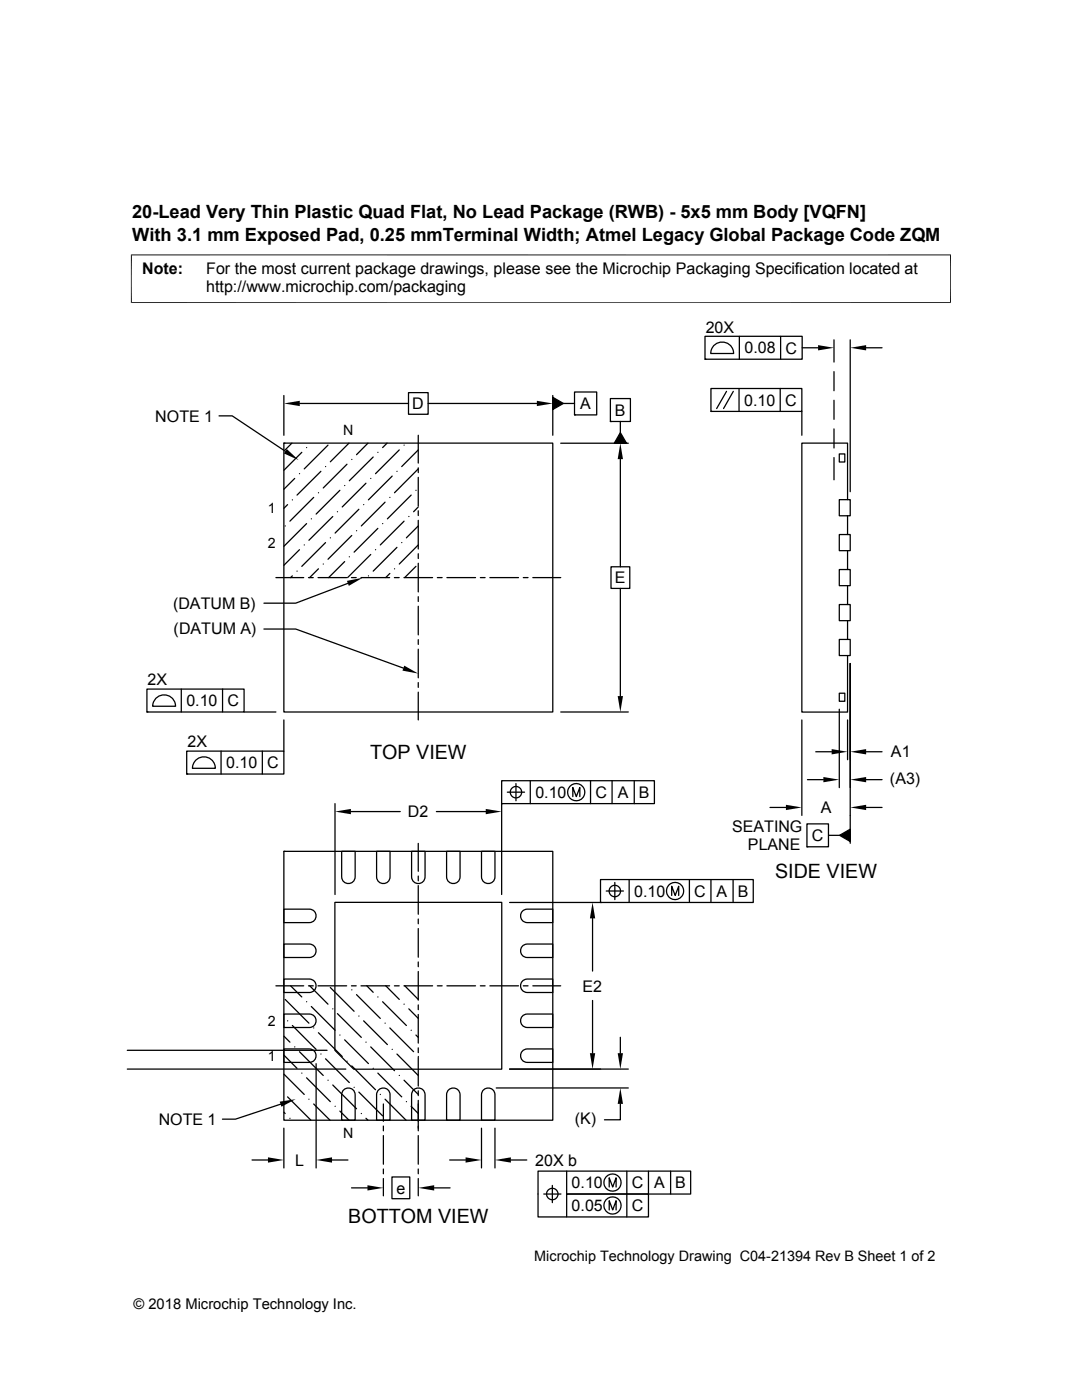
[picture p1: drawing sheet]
<svg xmlns="http://www.w3.org/2000/svg" width="216mm" height="279mm" viewBox="0 0 216 279" stroke-linecap="round" stroke-linejoin="round" font-family="sans-serif">
<g fill="none" stroke="#000" stroke-width=".25">
<path d="M56.6 78.9v8M81.5 78.4h3.9v4.3h-3.9zM110.3 79.3l2.1 1.2-2.1 1.2zM110.3 78.9v8M114.6 78.2h4.5v4.6h-4.5zM121.8 79.5h4v4.6h-4zM140.7 67.1h19.4v4.6h-19.4zM140.7 71.7h.1M141.9 77.5h18.1v4.6h-18.1zM142.6 68.8a2.29 2.29 0 0 1 2.4-.3 2.29 2.29 0 0 1 1.4 2h-4.6l.3-1.1zM145 78.1l-2 3.4M146.3 78.1l-1.9 3.4"/>
<path d="M147.5 77.5v4.6M147.5 67.1v4.6M155.7 77.5v4.6M155.8 67.1v4.6M160.1 69.4h3.1M166.4 67.8v4.5M166.4 74.2v3.8M166.4 79.9v3.8M169.7 67.8v30.3M172.8 69.4h3.2M43.7 83h2.6l10.6 7.1M56.6 88.4h53.7v53.7h-53.7z"/>
<path d="M56.6 88.4h.1M58.3 88.4l-1.4 1.4M58.3 99.8h.1M58.8 95.5l-2.2 2.1M59.8 94.5h.1M59.8 80.5h21.7M60.2 90.3l-3.6 3.6M61.2 89.3h.1M62.6 99.3l-4.8 4.7M63.5 98.3h.1M64 94.1l-4.7 4.7M65 93.1h.1"/>
<path d="M65.4 88.8l-4.7 4.8M67.8 97.9l-4.7 4.7M68.8 96.9h.1M69.2 92.6l-4.7 4.8M69.6 88.4l-3.7 3.8M70.2 91.7h.1M73 96.4l-4.7 4.8M73.4 88.4l-2.3 2.3M74 95.5h.1M74.5 91.2l-4.8 4.7M75.4 90.3h.1M77.2 88.4l-.9 .9"/>
<path d="M77.8 99.3h.1M78.3 95l-4.8 4.8M79.2 94.1h.1M79.7 89.8l-4.8 4.7M80.6 88.8h.1M82 98.8l-4.7 4.7M83 97.9h.1M83.5 86.9v5.5M83.5 93.4v.9M83.5 95.3v5.7M83.5 93.6l-4.8 4.7M83.5 89.8l-3.3 3.3"/>
<path d="M85.4 80.5h21.7M111.9 88.5h13.5M112.4 80.5h2.2M114.6 82.8h.1M121.8 84.1h.1M123.8 91.6v21.5M123.8 86.3l1.2 2.2h-2.4zM123.8 84.1v2.2M141.9 82.1h.1M160 82.1v4.8M166.4 85.6v3.8M166.4 91.3v4.5"/>
<path d="M167.5 99.7h2.2v3.2h-2.2zM167.5 90.6h1.1v1.6h-1.1zM169.1 99.7v-11.3h-9.1v53.7h9.1v-11.3M55.1 115.3h5.5M56.9 105h.1M57.4 100.7l-.8 .8M58.3 114.9l-.3 .4M59.3 114h.1M59.8 109.7l-3.2 3.1M60.7 108.8h.1M61.2 104.5l-4.6 4.5M61.6 115.3h.9"/>
<path d="M62.1 103.5h.1M63.5 115.3h5.7M63.5 113.5l-1.7 1.8M64.5 112.6h.1M65 108.3l-4.8 4.7M65.9 107.3h.1M66.4 103.1l-4.8 4.7M67.3 102.1h.1M68.8 112.1l-3.2 3.2M69.4 116.4l-10.4 4h-6.3M69.7 111.1h.1M70.1 115.3h1"/>
<path d="M70.2 106.9l-4.8 4.7M71.1 105.9h.1M71.6 101.6l-4.7 4.8M72 115.3h5.7M72.6 100.7h.1M73.5 114.9h.1M74 110.7l-4.6 4.6M74.9 109.7h.1M75.4 105.5l-4.7 4.7M76.3 104.5h.1M76.8 100.2l-4.7 4.8M77.8 114.4l-.8 .9"/>
<path d="M78.7 115.3h1M78.7 113.5h.1M79.2 109.2l-4.7 4.8M80.2 108.3h.1M80.6 115.3h5.7M80.6 104l-4.7 4.8M81.6 103.1h.1M83 113l-2.2 2.3M83.5 108.8l-3.8 3.8M83.5 105l-2.4 2.3M83.5 101.9v1M83.5 103.8v5.8"/>
<path d="M83.5 110.5v1M83.5 112.4v5.7M83.5 119.1v.9M83.5 101.2l-1 .9M87.3 115.3h.9M89.2 115.3h5.7M95.8 115.3h1M97.7 115.3h5.8M104.4 115.3h1M106.3 115.3h5.6M121.9 113.1h3.8v4.3h-3.8zM123.8 117.4v21.5"/>
<path d="M167.5 113.7h2.2v3.2h-2.2zM167.5 106.7h2.2v3.2h-2.2zM169.1 102.9v3.8M169.1 109.9v3.8M169.1 116.9v3.7M29.3 137.5h19.4v4.6h-19.4zM31.3 139.2a2.28 2.28 0 0 1 2.4-.3 2.28 2.28 0 0 1 1.3 2h-4.5l.3-1.1zM36.2 137.5v4.6M44.4 137.5v4.6M52.7 125.5h6.3l21.5 7.8M83.5 121v5.7M83.5 127.7v.9"/>
<path d="M83.5 129.6v5.7M83.5 136.2v1M83.5 138.1v5.6M167.5 127.6h2.2v3.2h-2.2zM167.5 120.6h2.2v3.3h-2.2zM167.5 138.3h1.1v1.7h-1.1zM169.1 123.9v3.7M169.7 132.4v35.9M29.3 142.1h.1M37.3 149.9h19.3v4.6h-19.3zM37.3 154.5h.1M39.2 151.6a2.28 2.28 0 0 1 2.4-.4 2.28 2.28 0 0 1 1.4 2.1h-4.6l.3-1.2z"/>
<path d="M44.1 149.9v4.6M48.7 142.1h6.4M52.3 149.9v4.6M56.6 143.7v6.2M100.1 155.8h30.5v4.6h-30.5zM101.2 158.1h3.5M103 156.4v3.4M105.8 155.8v4.6M111.9 142.1h13.5M114.3 159v-1.8l.7 1.8 .7-1.8v1.8M117.8 155.8v4.6M122.1 155.8v4.6"/>
<path d="M126.6 155.8v4.6M160 143.7v19M161.1 155.6h3.2M162.8 150h3.1M167.5 141.5v15.7M169.1 143.7v7.9M172.8 155.6h3.2M172.8 150h3.2M56.6 169.9h53.7v53.7h-53.7zM56.6 169.9h.1M66.8 160.4v18.1M68.2 169.9h2.7v5.1a1.34 1.34 0 0 1-1.4 1.3 1.34 1.34 0 0 1-1.3-1.3z"/>
<path d="M70 162h9.9M75.1 169.9h2.7v5.1a1.34 1.34 0 0 1-1.3 1.3 1.34 1.34 0 0 1-1.4-1.3zM82.1 169.9h2.7v5.1a1.34 1.34 0 0 1-1.3 1.3 1.34 1.34 0 0 1-1.4-1.3zM83.5 168.3v5.6M83.5 174.8v1M83.5 176.7v5.8M87.1 162h9.8M89.1 169.9h2.7v5.1a1.34 1.34 0 0 1-1.3 1.3 1.34 1.34 0 0 1-1.4-1.3zM96.1 169.9h2.7v5.1a1.34 1.34 0 0 1-1.4 1.3 1.34 1.34 0 0 1-1.3-1.3zM100.1 160.4h.1M100.1 160.4v18.1M119.8 175.5h30.5v4.6h-30.5z"/>
<path d="M121 177.8h3.4M122.7 176.1v3.4M125.5 175.5v4.6M134 178.7v-1.8l.7 1.8 .7-1.8v1.8M137.6 175.5v4.6M141.9 175.5v4.6M146.3 175.5v4.6M153.6 161.1h3.2M161 164.4h4.3v4.6h-4.3zM161 169h.1M165.3 166.7h2.2M167.5 166.7l2.2-1.2v2.4z"/>
<path d="M172.8 161.1h3.2M55.1 196.7h5.5M56.6 181.4h5.1a1.34 1.34 0 0 1 1.4 1.4 1.34 1.34 0 0 1-1.4 1.3h-5.1zM56.6 188.4h5.1a1.34 1.34 0 0 1 1.4 1.3 1.34 1.34 0 0 1-1.4 1.4h-5.1zM56.6 195.4h5.1a1.34 1.34 0 0 1 1.4 1.3 1.34 1.34 0 0 1-1.4 1.4h-5.1zM56.9 199.5l4.7 4.7M58 196.7l2.2 2.3M61.2 199.9h.1M61.6 196.7h.9M61.8 196.7l3.6 3.7M63.5 196.7h5.7M65.9 197.1l4.8 4.7"/>
<path d="M66.8 180.1h33.3v33.3h-29.5l-3.8-3.8zM70.1 196.7h1M70.2 197.5h.1M71.1 198.5l4.8 4.7M72 196.7h5.7M73.2 196.7l1.3 1.3M75.4 199h.1M76.3 199.9l4.8 4.8M77 196.7l2.7 2.8M78.7 196.7h1M80.6 196.7h5.7M80.8 196.7l2.7 2.8"/>
<path d="M83.5 183.4v1M83.5 185.3v5.7M83.5 192v.9M83.5 193.9v5.7M87.3 196.7h.9M89.2 196.7h5.7M95.8 196.7h1M97.7 196.7h5.8M101.7 180.1h18.1M104.2 195.8l.4-.3 .6-.1h5.1v2.7h-5.1a1.35 1.35 0 0 1-1.2-.8 1.35 1.35 0 0 1 .2-1.5zM104.2 188.8l.4-.3 .6-.1h5.1v2.7h-5.1a1.35 1.35 0 0 1-1.2-.8 1.35 1.35 0 0 1 .2-1.5zM104.2 181.9l.4-.3 .6-.2h5.1v2.7h-5.1a1.35 1.35 0 0 1-1.2-.8 1.35 1.35 0 0 1 .2-1.4z"/>
<path d="M104.4 196.7h1M106.3 196.7h5.6M118.2 183.3v10.5M118.2 199.7v10.5M119.8 180.1h.1M25.4 213.4h43.6M25.4 209.6h39.9M56.6 214.4l4.1 4M56.6 210.6l2.7 2.6M56.6 206.8l1.2 1.2M56.6 202.4h5.1a1.34 1.34 0 0 1 1.4 1.3 1.34 1.34 0 0 1-1.4 1.4h-5.1zM56.6 209.3h5.1a1.34 1.34 0 0 1 1.4 1.4 1.34 1.34 0 0 1-1.4 1.3h-5.1z"/>
<path d="M57.4 218.9l4.6 4.7M57.4 203.7h.1M58.3 204.7l4.8 4.7M58.8 208.9h.1M59.8 209.9l4.7 4.7M60.2 214.2h.1M61.2 215.1l4.7 4.8M61.6 219.4h.1M62.1 200.9l4.8 4.7M62.6 205.1h.1M63.1 212.3v20.8M63.5 206.1l4.8 4.7"/>
<path d="M64 210.4h.1M65 211.3l4.7 4.7M65.4 215.6h.1M66.4 216.5l4.7 4.8M66.4 201.3h.1M67.3 202.3l4.8 4.7M67.8 206.6h.1M68.6 217.5a1.35 1.35 0 0 1 1.5-.3 1.35 1.35 0 0 1 .8 1.3v5.1h-2.7v-5.1l.1-.6zM68.8 207.5l4.7 4.8M69.2 211.8h.1M70.2 212.7l4.7 4.8M70.7 217h.1"/>
<path d="M71.6 218l4.7 4.7M71.6 202.8h.1M72.6 203.7l4.7 4.8M73 208h.1M74 208.9l4.7 4.8M74.5 213.2h.1M75.4 214.2l4.8 4.7M75.6 217.5a1.35 1.35 0 0 1 1.4-.3 1.35 1.35 0 0 1 .8 1.3v5.1h-2.7v-5.1l.2-.6zM75.9 218.4h.1M76.8 219.4l4.2 4.2M76.8 204.2h.1M77.8 205.1l4.7 4.8"/>
<path d="M78.3 209.4h.1M79.2 210.4l4.3 4.2M79.7 214.6h.1M80.6 215.6l2.9 2.8M80.6 200.4h.1M81.1 219.9h.1M81.6 201.3l1.9 1.9M82 205.6h.1M82.6 217.5a1.35 1.35 0 0 1 1.4-.3 1.35 1.35 0 0 1 .8 1.3v5.1h-2.7v-5.1l.2-.6zM83 206.6l.5 .4M83.5 210.8h.1M83.5 200.6v.9"/>
<path d="M83.5 202.5v5.7M83.5 209.1v1M83.5 211v5.7M83.5 217.7v1M83.5 219.6v6.1M89.5 217.5a1.35 1.35 0 0 1 1.5-.3 1.35 1.35 0 0 1 .8 1.3v5.1h-2.7v-5.1l.1-.6zM96.5 217.5a1.35 1.35 0 0 1 1.5-.3 1.35 1.35 0 0 1 .8 1.3v5.1h-2.7v-5.1l.1-.6zM99 217.1h26.4M104.2 209.8l.4-.3 .6-.2h5.1v2.7h-5.1a1.35 1.35 0 0 1-1.2-.8 1.35 1.35 0 0 1 .2-1.4zM104.2 202.8l.4-.3 .6-.1h5.1v2.7h-5.1a1.35 1.35 0 0 1-1.2-.8 1.35 1.35 0 0 1 .2-1.5zM123.8 207v3.2M125.4 213.4h-23.7"/>
<path d="M50.3 231.5h3.2M56 220.4l-9 3h-2.6M56.6 222l.3 .2M56.6 225.1v8M57.8 223.2h.1M62.6 220.3l3.2 3.3M66.3 231.5h3.1M66.9 220.8h.1M67.8 221.7l1.8 1.9M70.1 237.1h3.2M72.1 222.2h.1M73 223.2l.4 .4"/>
<path d="M76.5 220.3v3.5M76.5 224.7v1M76.5 226.6v5.7M76.5 233.3v1M76.5 235.2v3.5M78.2 234.9h3.6v4.3h-3.6zM82 220.8l1.5 1.4M83.5 226.6v5.7M83.5 233.3v1M83.5 235.2v3.5M86.6 237.1h3.2M89.7 231.5h3.2"/>
<path d="M96.1 225.1v8M98.8 225.1v8M101.9 231.5h3.2M108.5 238.3h3.4M110.2 236.6v3.4M113.1 233.7v4.6h16.3v4.6h-22v-9.2h30.4v4.6h-24.7v4.6M121.6 236.9v-1.8l.7 1.8 .6-1.8v1.8M123.8 220.3v3.2h-3.2M125.1 233.7v9.2M129.4 233.7v4.6M133.8 233.7v4.6M121.6 241.5v-1.9l.7 1.9 .6-1.9v1.9"/>
<circle cx="103" cy="158.1" r="1.14"/>
<circle cx="115" cy="158.1" r="1.72"/>
<circle cx="122.7" cy="177.8" r="1.14"/>
<circle cx="134.7" cy="177.8" r="1.72"/>
<circle cx="110.2" cy="238.3" r="1.14"/>
<circle cx="122.2" cy="236" r="1.71"/>
<circle cx="122.2" cy="240.6" r="1.71"/>
</g>
<g fill="#000">
<path d="M56.6 80.5l3.2-.5v1zM107.1 80l3.2 .5-3.2 .5zM163.2 68.9l3.2 .5-3.2 .5zM169.7 69.4l3.1-.5v1zM57.2 89.6l2.4 2.2-3-1.3zM110.3 79.3l2.1 1.2-2.1 1.2zM123.8 88.5l.5 3.1h-1zM123.8 86.3l1.2 2.2h-2.4zM69.2 115.9l3.2-.6-2.8 1.6zM80.7 132.8l2.8 1.6-3.2-.6zM123.3 138.9h1l-.5 3.2zM164.3 155.1l3.2 .5-3.2 .5z"/>
<path d="M165.9 149.5l3.2 .5-3.2 .6zM169.7 155.6l3.1-.5v1zM169.7 150l3.1-.5v1.1zM66.8 162l3.2-.6v1.1zM96.9 161.4l3.2 .6-3.2 .5zM156.8 160.6l3.2 .5-3.2 .6zM167.5 166.7l2.2-1.2v2.4zM169.7 161.1l3.1-.5v1.1zM118.2 180.1l.6 3.2h-1.1zM117.7 210.2h1.1l-.6 3.2zM123.3 210.2h1l-.5 3.2zM53.5 231l3.1 .5-3.1 .5z"/>
<path d="M55.8 219.9l3.2-.5-2.8 1.5zM63.1 231.5l3.2-.5v1zM73.3 236.5l3.2 .6-3.2 .5zM83.5 237.1l3.1-.6v1.1zM92.9 231l3.2 .5-3.2 .5zM98.8 231.5l3.1-.5v1zM123.8 217.1l.5 3.2h-1z"/>
</g>
<path d="M26.1 50.9h163.7M26.2 50.8v9.7M189.7 50.8v9.7M26.1 60.4h163.7" fill="none" stroke="#000" stroke-width=".2"/>
<g font-size="3.9">
<text x="73.9" y="151.4">TOP VIEW</text>
<text x="154.6" y="175.3">SIDE VIEW</text>
<text x="69.5" y="244">BOTTOM VIEW</text>
</g>
<g font-size="3.6">
<text x="26.4" y="43.5">20-Lead Very Thin Plastic Quad Flat, No Lead Package (RWB) - 5x5 mm Body [VQFN]</text>
<text x="26.4" y="48">With 3.1 mm Exposed Pad, 0.25 mmTerminal Width; Atmel Legacy Global Package Code ZQM</text>
</g>
<g font-size="3.2">
<text x="28.4" y="54.6">Note:</text>
<text x="41.1" y="58.3">http://www.microchip.com/packaging</text>
<text x="41.1" y="54.6">For the most current package drawings, please see the Microchip Packaging Specification located at</text>
<text x="140.8" y="66.4">20X</text>
<text x="148.5" y="70.5">0.08</text>
<text x="156.7" y="70.5">C</text>
<text x="82.3" y="81.7">D</text>
<text x="115.8" y="81.7">A</text>
<text x="122.7" y="83">B</text>
<text x="148.5" y="80.9">0.10</text>
<text x="156.7" y="81">C</text>
<text x="31" y="84.1">NOTE 1</text>
<text x="122.7" y="116.4">E</text>
<text x="34.5" y="121.5">(DATUM B)</text>
<text x="34.6" y="126.6">(DATUM A)</text>
<text x="29.5" y="136.7">2X</text>
<text x="37.2" y="140.9">0.10</text>
<text x="45.4" y="140.9">C</text>
<text x="37.4" y="149.1">2X</text>
<text x="45.1" y="153.3">0.10</text>
<text x="53.3" y="153.3">C</text>
<text x="177.8" y="151.2">A1</text>
<text x="106.8" y="159.2">0.10</text>
<text x="118.8" y="159.2">C</text>
<text x="123.3" y="159.2">A</text>
<text x="127.5" y="159.2">B</text>
<text x="177.6" y="156.4">(A3)</text>
<text x="81.4" y="163.1">D2</text>
<text x="146.1" y="166">SEATING</text>
<text x="162" y="167.9">C</text>
<text x="163.8" y="162.3">A</text>
<text x="149.2" y="169.7">PLANE</text>
<text x="126.6" y="179">0.10</text>
<text x="138.5" y="179">C</text>
<text x="143" y="179">A</text>
<text x="147.2" y="179">B</text>
<text x="116.2" y="197.9">E2</text>
<text x="31.7" y="224.5">NOTE 1</text>
<text x="114.7" y="224.3">(K)</text>
<text x="58.9" y="232.6">L</text>
<text x="106.8" y="232.6">20X b</text>
<text x="79.1" y="238.2">e</text>
<text x="114.1" y="237.2">0.10</text>
<text x="126.1" y="237.2">C</text>
<text x="130.5" y="237.2">A</text>
<text x="134.7" y="237.2">B</text>
<text x="114.1" y="241.7">0.05</text>
<text x="126.1" y="241.7">C</text>
</g>
<g font-size="2.9">
<text x="106.6" y="251.7">Microchip Technology Drawing C04-21394 Rev B Sheet 1 of 2</text>
<text x="26.6" y="261.3">© 2018 Microchip Technology Inc.</text>
</g>
<g font-size="2.8">
<text x="68.5" y="86.9">N</text>
<text x="53.5" y="102.3">1</text>
<text x="53.5" y="109.3">2</text>
<text x="53.5" y="204.7">2</text>
<text x="53.5" y="211.7">1</text>
<text x="68.5" y="227.2">N</text>
</g>
</svg>
